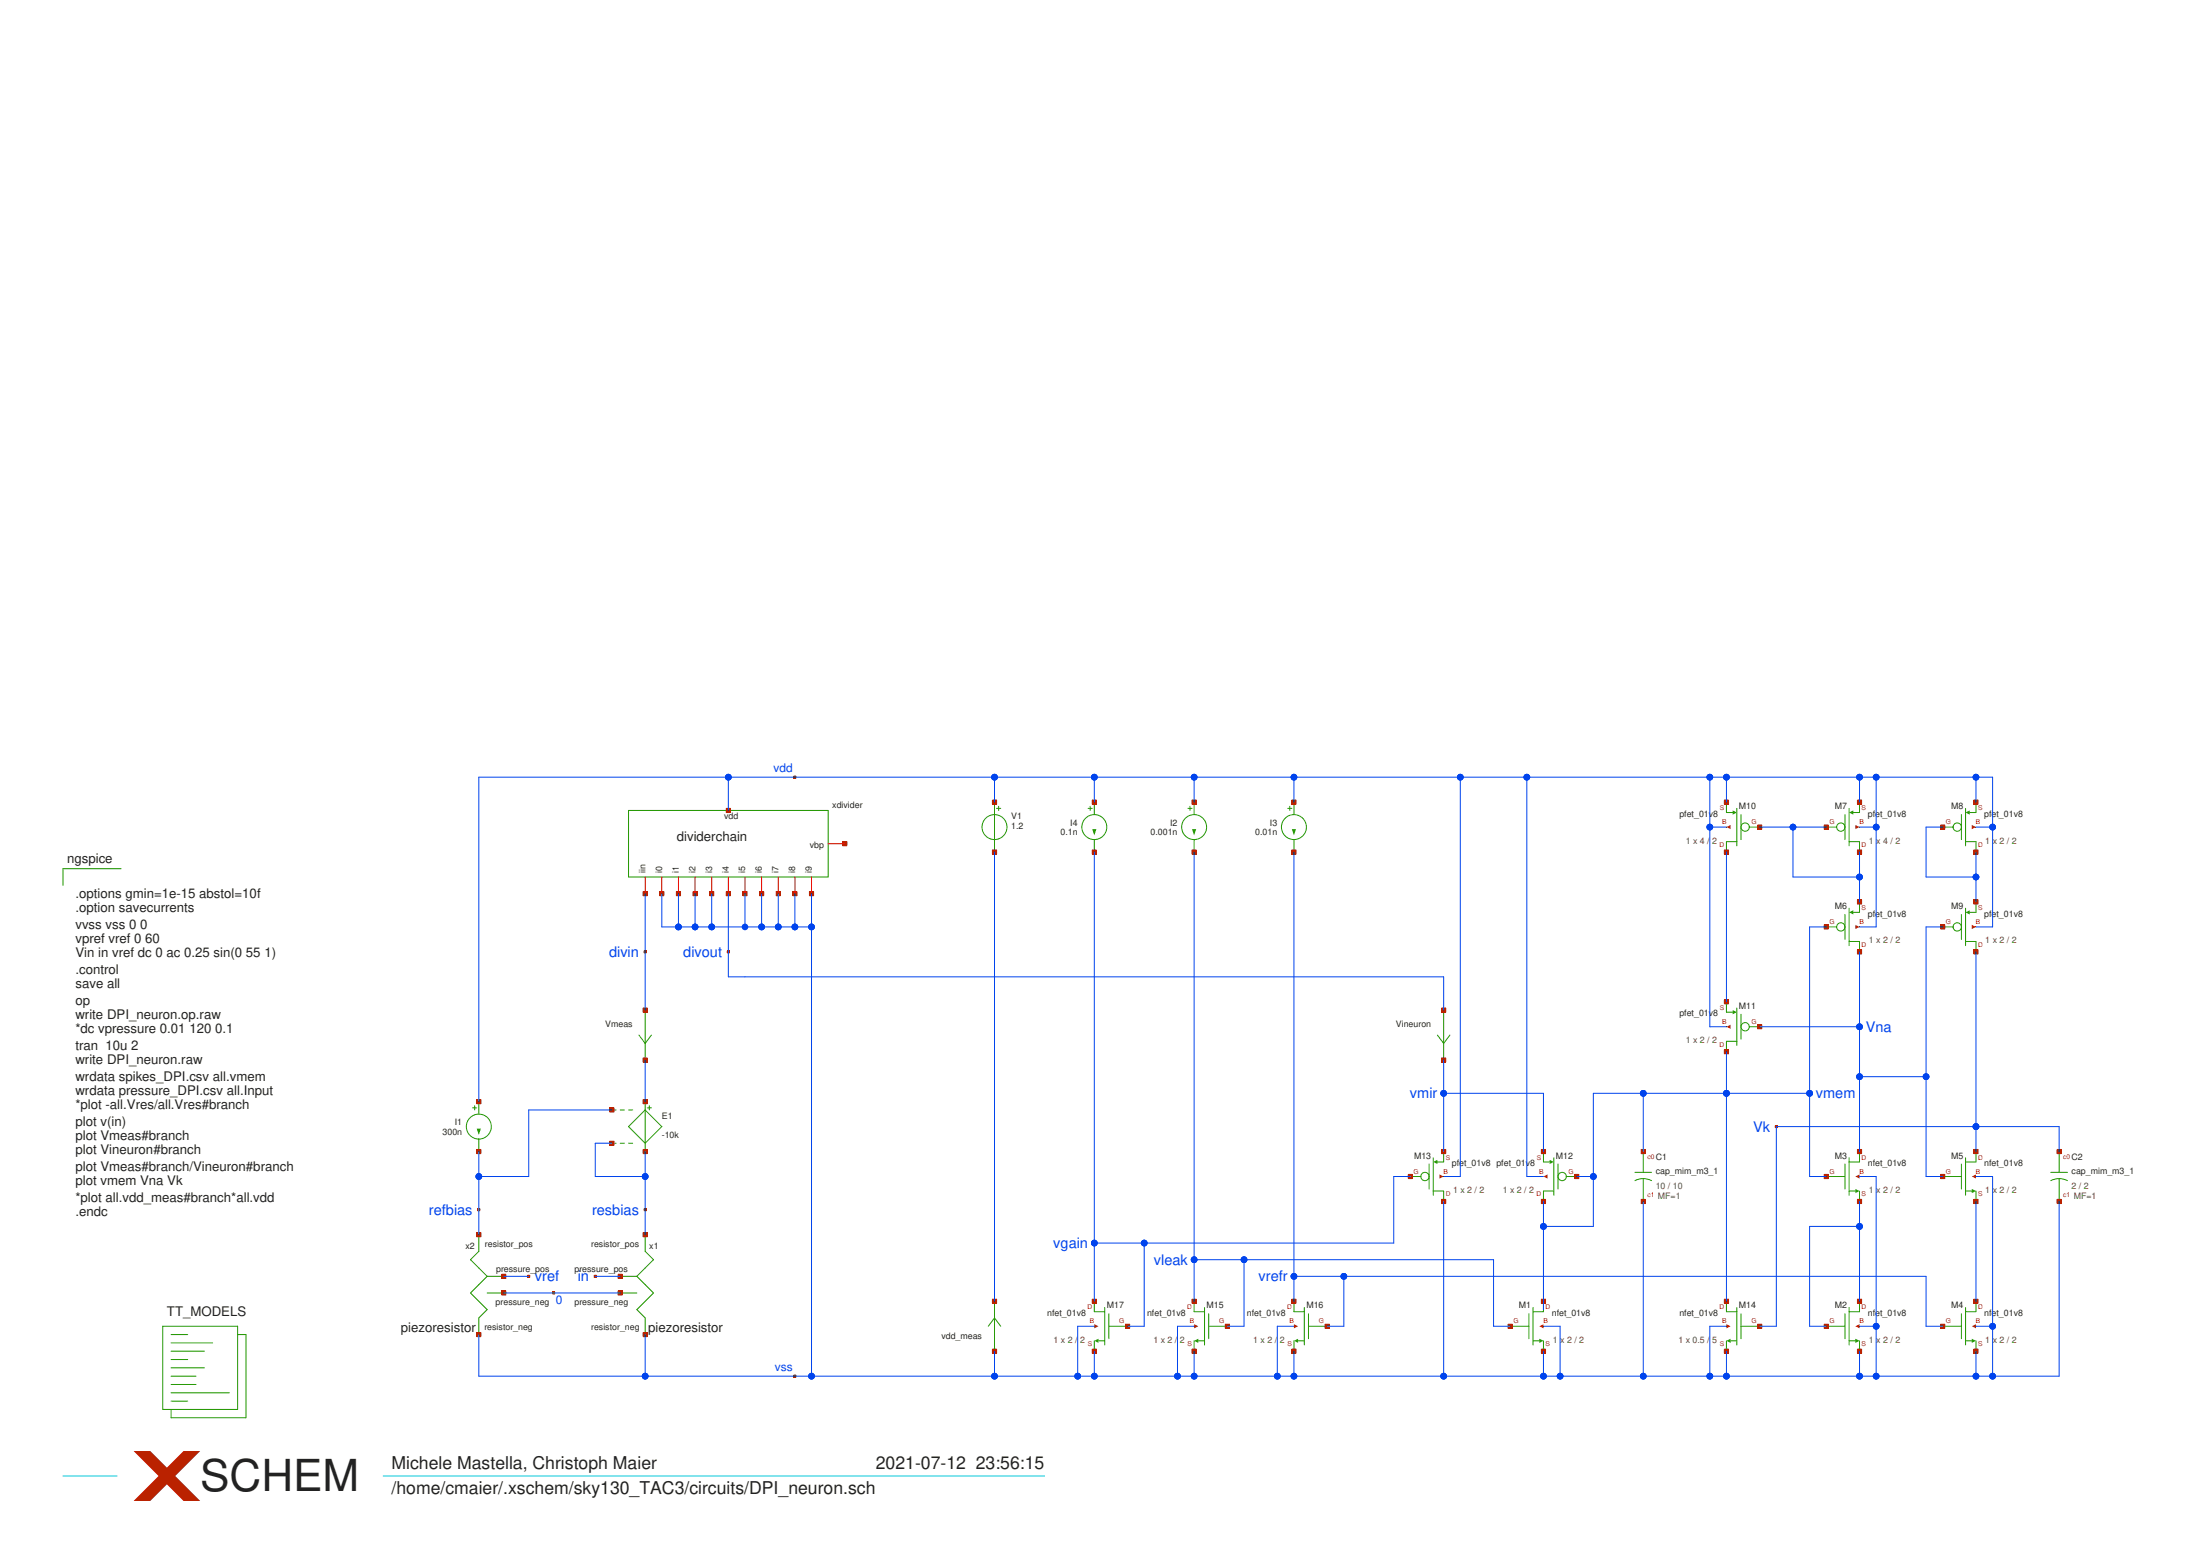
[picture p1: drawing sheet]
<svg xmlns="http://www.w3.org/2000/svg" width="297mm" height="210mm" viewBox="0 0 297 210" stroke-linecap="round" stroke-linejoin="round" font-family="sans-serif">
<g fill="none" stroke="#229800" stroke-width=".14">
<path d="M16.4 117.3h-7.9v2.2M134.3 108.3v6.7M134.6 109.1h.5M134.8 108.8v.6M86.3 139.7l.8 1.1 .9-1.1M87.1 136.4v6.7M22 179h10.1v11.3h-10.1zM133.4 179l.9-1.1 .8 1.1M134.3 175.7v6.7M203.9 179h2.5M206.4 177.3v3.4M207 176.5v5.1"/>
<path d="M208.4 175.7v1.4h-1.4M23.1 182.4h4.5M23.1 183.5h2.2M23.1 184.6h4.5M23.1 185.8h3.4M23.1 186.9h3.4M23.1 188h7.9M23.1 189.1h2.2M23.1 181.3h5.6M23.1 180.1h2.2M32.1 180.1h1.1v11.3h-10.1v-1.1M207 181h.8"/>
<path d="M208.4 181v1.4"/>
<circle cx="134.3" cy="111.6" r="1.68"/>
</g>
<path d="M207.8 180.7l.6 .3-.6 .3z" fill="#229800"/>
<path d="M246.6 179h2.5M249.1 177.3v3.4M249.7 176.5v5.1M251.1 175.7v1.4h-1.4M249.7 181h.8M251.1 181v1.4" fill="none" stroke="#229800" stroke-width=".14"/>
<path d="M250.5 180.7l.6 .3-.6 .3z" fill="#229800"/>
<path d="M246.6 158.8h2.5M249.1 157.1v3.4M249.7 156.3v5M251.1 155.4v1.4h-1.4M249.7 160.8h.8M251.1 160.8v1.4" fill="none" stroke="#229800" stroke-width=".14"/>
<path d="M250.5 160.5l.6 .3-.6 .3z" fill="#229800"/>
<g fill="none" stroke="#229800" stroke-width=".14">
<path d="M220.7 159.4a2.39 2.39 0 0 1 2.3 0M220.7 158.3h2.3M221.9 155.4v2.9M221.9 159.1v3.1M276.9 159.4a2.39 2.39 0 0 1 2.2 0M276.9 158.3h2.2M278 155.4v2.9M278 159.1v3.1M233.1 175.7v1.4h1.4M234.5 176.5v5.1M235.1 179h2.5M235.1 177.3v3.4"/>
<path d="M233.1 181v1.4M233.7 181h.8"/>
</g>
<path d="M233.1 181l.6-.3v.6z" fill="#229800"/>
<path d="M262.3 179h2.5M264.8 177.3v3.4M265.4 176.5v5.1M266.8 175.7v1.4h-1.4M265.4 181h.8M266.8 181v1.4" fill="none" stroke="#229800" stroke-width=".14"/>
<path d="M266.2 180.7l.6 .3-.6 .3z" fill="#229800"/>
<path d="M262.3 158.8h2.5M264.8 157.1v3.4M265.4 156.3v5M266.8 155.4v1.4h-1.4M265.4 160.8h.8M266.8 160.8v1.4" fill="none" stroke="#229800" stroke-width=".14"/>
<path d="M266.2 160.5l.6 .3-.6 .3z" fill="#229800"/>
<path d="M160.4 109.1h.5M160.7 108.8v.6M161.2 108.3v1.7M161.2 113.3v1.7" fill="none" stroke="#229800" stroke-width=".14"/>
<path d="M161.2 110.8v1.1h.3l-.3 .9-.3-.9h.3z" fill="#229800"/>
<g fill="none" stroke="#229800" stroke-width=".14">
<path d="M161.2 175.7v1.4h1.4M162.6 176.5v5.1M163.2 179h2.5M163.2 177.3v3.4M161.2 181v1.4M161.8 181h.8"/>
<circle cx="161.2" cy="111.6" r="1.68"/>
</g>
<path d="M161.2 181l.6-.3v.6z" fill="#229800"/>
<path d="M173.9 109.1h.5M174.1 108.8v.6M174.7 108.3v1.7M174.7 113.3v1.7" fill="none" stroke="#229800" stroke-width=".14"/>
<path d="M174.7 110.8v1.1h.3l-.3 .9-.3-.9h.3z" fill="#229800"/>
<g fill="none" stroke="#229800" stroke-width=".14">
<path d="M174.7 175.7v1.4h1.4M176.1 176.5v5.1M176.7 179h2.5M176.7 177.3v3.4M174.7 181v1.4M175.3 181h.8"/>
<circle cx="174.7" cy="111.6" r="1.68"/>
</g>
<path d="M174.7 181l.6-.3v.6z" fill="#229800"/>
<path d="M146.9 109.1h.6M147.2 108.8v.6M147.8 108.3v1.7M147.8 113.3v1.7" fill="none" stroke="#229800" stroke-width=".14"/>
<path d="M147.8 110.8v1.1h.2l-.2 .9-.3-.9h.3z" fill="#229800"/>
<g fill="none" stroke="#229800" stroke-width=".14">
<path d="M147.8 175.7v1.4h1.4M149.2 176.5v5.1M149.7 179h2.5M149.7 177.3v3.4M147.8 181v1.4M148.3 181h.9"/>
<circle cx="147.8" cy="111.6" r="1.68"/>
</g>
<path d="M147.8 181l.5-.3v.6z" fill="#229800"/>
<path d="M246.6 125.1h1.4M249.1 123.4v3.4M249.7 122.6v5M249.7 127.1h1.4v1.4M251.1 121.8v1.4h-.9" fill="none" stroke="#229800" stroke-width=".14"/>
<path d="M249.7 123.2l.5-.3v.5z" fill="#229800"/>
<g fill="none" stroke="#229800" stroke-width=".14">
<path d="M246.6 111.6h1.4M249.1 110v3.3M249.7 109.1v5.1M249.7 113.6h1.4v1.4M251.1 108.3v1.4h-.9"/>
<circle cx="248.5" cy="125.1" r=".56"/>
</g>
<path d="M249.7 109.7l.5-.3v.6z" fill="#229800"/>
<g fill="none" stroke="#229800" stroke-width=".14">
<path d="M262.3 111.6h1.4M264.8 110v3.3M265.4 109.1v5.1M265.4 113.6h1.4v1.4M266.8 108.3v1.4h-.9"/>
<circle cx="248.5" cy="111.6" r=".56"/>
</g>
<path d="M265.4 109.7l.5-.3v.6z" fill="#229800"/>
<g fill="none" stroke="#229800" stroke-width=".14">
<path d="M262.3 125.1h1.4M264.8 123.4v3.4M265.4 122.6v5M265.4 127.1h1.4v1.4M266.8 121.8v1.4h-.9"/>
<circle cx="264.3" cy="111.6" r=".56"/>
</g>
<path d="M265.4 123.2l.5-.3v.5z" fill="#229800"/>
<g fill="none" stroke="#229800" stroke-width=".14">
<path d="M233.1 108.3v1.4h.8M234.5 109.1v5.1M234.5 113.6h-1.4v1.4M235.1 110v3.3M236.2 111.6h1.4"/>
<circle cx="264.3" cy="125.1" r=".56"/>
</g>
<path d="M233.9 109.4l.6 .3-.6 .3z" fill="#229800"/>
<g fill="none" stroke="#229800" stroke-width=".14">
<path d="M233.1 135.2v1.4h.8M234.5 136.1v5M235.1 136.9v3.4M236.2 138.6h1.4M234.5 140.6h-1.4v1.4"/>
<circle cx="235.6" cy="111.6" r=".56"/>
</g>
<path d="M233.9 136.4l.6 .2-.6 .3z" fill="#229800"/>
<g fill="none" stroke="#229800" stroke-width=".14">
<path d="M208.4 155.4v1.4h.8M209.8 156.3v5M210.4 157.1v3.4M211.5 158.8h1.4M209.8 160.8h-1.4v1.4"/>
<circle cx="235.6" cy="138.6" r=".56"/>
</g>
<path d="M209.2 156.6l.6 .2-.6 .3z" fill="#229800"/>
<g fill="none" stroke="#229800" stroke-width=".14">
<path d="M190.4 158.8h1.4M193 157.1v3.4M193.5 156.3v5M194.9 155.4v1.4h-.8M193.5 160.8h1.4v1.4"/>
<circle cx="210.9" cy="158.8" r=".56"/>
</g>
<path d="M193.5 156.8l.6-.2v.5z" fill="#229800"/>
<g fill="none" stroke="#229800" stroke-width=".14">
<path d="M84.9 109.4h26.9v9h-26.9zM194.1 139.7l.8 1.1 .9-1.1M194.9 136.4v6.7M63.8 149.5h.6M64.1 149.3v.5M64.6 148.7v1.7M64.6 153.8v1.6M64.6 166.7v2.2l-1.1 1.1 2.3 2.3M65.8 172.3h2.2M65.8 174.5h2.2M65.8 172.3l-2.3 2.2 2.3 2.3-1.2 1.1v2.2M83.7 172.3h2.3"/>
<path d="M83.7 174.5h2.3M86 172.3l2.2 2.2-2.2 2.3 1.1 1.1v2.2M87.1 166.7v2.2l1.1 1.1-2.2 2.3"/>
<circle cx="192.4" cy="158.8" r=".56"/>
</g>
<path d="M64.6 151.2v1.2h.3l-.3 .8-.2-.8h.2z" fill="#229800"/>
<g fill="none" stroke="#229800" stroke-width=".14">
<path d="M82.6 149.8h.6M82.6 154.3h.6M83.7 149.8h.6M83.7 154.3h.6M84.9 152.1l2.2-2.3 2.3 2.3-2.3 2.2zM84.9 149.8h.5M84.9 154.3h.5M87.1 148.7v6.7M87.4 149.5h.6M87.7 149.3v.5"/>
<circle cx="64.6" cy="152.1" r="1.68"/>
</g>
<path d="M86.8 136.1h.6v.5h-.6z" fill="none" stroke="#ba2200" stroke-width=".14"/>
<path d="M86.8 136.1h.6v.5h-.6z" fill="#ba2200"/>
<path d="M86.8 142.8h.6v.6h-.6z" fill="none" stroke="#ba2200" stroke-width=".14"/>
<path d="M86.8 142.8h.6v.6h-.6z" fill="#ba2200"/>
<path d="M134 182.1h.6v.6h-.6z" fill="none" stroke="#ba2200" stroke-width=".14"/>
<path d="M134 182.1h.6v.6h-.6z" fill="#ba2200"/>
<path d="M134 175.4h.6v.5h-.6z" fill="none" stroke="#ba2200" stroke-width=".14"/>
<path d="M134 175.4h.6v.5h-.6z" fill="#ba2200"/>
<path d="M134 108h.6v.6h-.6z" fill="none" stroke="#ba2200" stroke-width=".14"/>
<path d="M134 108h.6v.6h-.6z" fill="#ba2200"/>
<path d="M134 114.7h.6v.6h-.6z" fill="none" stroke="#ba2200" stroke-width=".14"/>
<g fill="#ba2200">
<path d="M134 114.7h.6v.6h-.6z"/>
<path d="M207.8 179l.6-.3v.6z"/>
</g>
<path d="M208.1 175.4h.6v.5h-.6z" fill="none" stroke="#ba2200" stroke-width=".14"/>
<path d="M208.1 175.4h.6v.5h-.6z" fill="#ba2200"/>
<path d="M203.6 178.7h.6v.6h-.6z" fill="none" stroke="#ba2200" stroke-width=".14"/>
<path d="M203.6 178.7h.6v.6h-.6z" fill="#ba2200"/>
<path d="M208.1 182.1h.6v.6h-.6z" fill="none" stroke="#ba2200" stroke-width=".14"/>
<path d="M208.1 182.1h.6v.6h-.6z" fill="#ba2200"/>
<path d="M208.4 179h.1" fill="none" stroke="#ba2200" stroke-width=".14"/>
<path d="M250.5 179l.6-.3v.6z" fill="#ba2200"/>
<path d="M250.8 175.4h.5v.5h-.5z" fill="none" stroke="#ba2200" stroke-width=".14"/>
<path d="M250.8 175.4h.5v.5h-.5z" fill="#ba2200"/>
<path d="M246.3 178.7h.6v.6h-.6z" fill="none" stroke="#ba2200" stroke-width=".14"/>
<path d="M246.3 178.7h.6v.6h-.6z" fill="#ba2200"/>
<path d="M250.8 182.1h.5v.6h-.5z" fill="none" stroke="#ba2200" stroke-width=".14"/>
<path d="M250.8 182.1h.5v.6h-.5z" fill="#ba2200"/>
<path d="M251.1 179h.1" fill="none" stroke="#ba2200" stroke-width=".14"/>
<path d="M250.5 158.8l.6-.3v.6z" fill="#ba2200"/>
<path d="M250.8 155.2h.5v.5h-.5z" fill="none" stroke="#ba2200" stroke-width=".14"/>
<path d="M250.8 155.2h.5v.5h-.5z" fill="#ba2200"/>
<path d="M246.3 158.5h.6v.6h-.6z" fill="none" stroke="#ba2200" stroke-width=".14"/>
<path d="M246.3 158.5h.6v.6h-.6z" fill="#ba2200"/>
<path d="M250.8 161.9h.5v.6h-.5z" fill="none" stroke="#ba2200" stroke-width=".14"/>
<path d="M250.8 161.9h.5v.6h-.5z" fill="#ba2200"/>
<path d="M251.1 158.8h.1" fill="none" stroke="#ba2200" stroke-width=".14"/>
<path d="M221.6 155.2h.6v.5h-.6z" fill="none" stroke="#ba2200" stroke-width=".14"/>
<path d="M221.6 155.2h.6v.5h-.6z" fill="#ba2200"/>
<path d="M221.6 161.9h.6v.6h-.6z" fill="none" stroke="#ba2200" stroke-width=".14"/>
<path d="M221.6 161.9h.6v.6h-.6z" fill="#ba2200"/>
<path d="M277.7 155.2h.6v.5h-.6z" fill="none" stroke="#ba2200" stroke-width=".14"/>
<path d="M277.7 155.2h.6v.5h-.6z" fill="#ba2200"/>
<path d="M277.7 161.9h.6v.6h-.6z" fill="none" stroke="#ba2200" stroke-width=".14"/>
<g fill="#ba2200">
<path d="M277.7 161.9h.6v.6h-.6z"/>
<path d="M233.1 178.7l.6 .3-.6 .3z"/>
</g>
<path d="M232.8 175.4h.6v.5h-.6z" fill="none" stroke="#ba2200" stroke-width=".14"/>
<path d="M232.8 175.4h.6v.5h-.6z" fill="#ba2200"/>
<path d="M237.3 178.7h.6v.6h-.6z" fill="none" stroke="#ba2200" stroke-width=".14"/>
<path d="M237.3 178.7h.6v.6h-.6z" fill="#ba2200"/>
<path d="M232.8 182.1h.6v.6h-.6z" fill="none" stroke="#ba2200" stroke-width=".14"/>
<path d="M232.8 182.1h.6v.6h-.6z" fill="#ba2200"/>
<path d="M233.1 179h.1" fill="none" stroke="#ba2200" stroke-width=".14"/>
<path d="M250.9 138.5h.3v.2h-.3z" fill="none" stroke="#ba2200" stroke-width=".14"/>
<path d="M250.9 138.5h.3v.2h-.3z" fill="#ba2200"/>
<path d="M239.7 151.9h.3v.3h-.3z" fill="none" stroke="#ba2200" stroke-width=".14"/>
<path d="M239.7 151.9h.3v.3h-.3z" fill="#ba2200"/>
<path d="M194.8 147.4h.3v.3h-.3z" fill="none" stroke="#ba2200" stroke-width=".14"/>
<g fill="#ba2200">
<path d="M194.8 147.4h.3v.3h-.3z"/>
<path d="M266.2 179l.6-.3v.6z"/>
</g>
<path d="M266.5 175.4h.6v.5h-.6z" fill="none" stroke="#ba2200" stroke-width=".14"/>
<path d="M266.5 175.4h.6v.5h-.6z" fill="#ba2200"/>
<path d="M262 178.7h.6v.6h-.6z" fill="none" stroke="#ba2200" stroke-width=".14"/>
<path d="M262 178.7h.6v.6h-.6z" fill="#ba2200"/>
<path d="M266.5 182.1h.6v.6h-.6z" fill="none" stroke="#ba2200" stroke-width=".14"/>
<path d="M266.5 182.1h.6v.6h-.6z" fill="#ba2200"/>
<path d="M266.8 179h.1" fill="none" stroke="#ba2200" stroke-width=".14"/>
<path d="M266.2 158.8l.6-.3v.6z" fill="#ba2200"/>
<path d="M266.5 155.2h.6v.5h-.6z" fill="none" stroke="#ba2200" stroke-width=".14"/>
<path d="M266.5 155.2h.6v.5h-.6z" fill="#ba2200"/>
<path d="M262 158.5h.6v.6h-.6z" fill="none" stroke="#ba2200" stroke-width=".14"/>
<path d="M262 158.5h.6v.6h-.6z" fill="#ba2200"/>
<path d="M266.5 161.9h.6v.6h-.6z" fill="none" stroke="#ba2200" stroke-width=".14"/>
<path d="M266.5 161.9h.6v.6h-.6z" fill="#ba2200"/>
<path d="M266.8 158.8h.1" fill="none" stroke="#ba2200" stroke-width=".14"/>
<path d="M160.9 108h.6v.6h-.6z" fill="none" stroke="#ba2200" stroke-width=".14"/>
<path d="M160.9 108h.6v.6h-.6z" fill="#ba2200"/>
<path d="M160.9 114.7h.6v.6h-.6z" fill="none" stroke="#ba2200" stroke-width=".14"/>
<g fill="#ba2200">
<path d="M160.9 114.7h.6v.6h-.6z"/>
<path d="M161.2 178.7l.6 .3-.6 .3z"/>
</g>
<path d="M160.9 175.4h.6v.5h-.6z" fill="none" stroke="#ba2200" stroke-width=".14"/>
<path d="M160.9 175.4h.6v.5h-.6z" fill="#ba2200"/>
<path d="M165.4 178.7h.6v.6h-.6z" fill="none" stroke="#ba2200" stroke-width=".14"/>
<path d="M165.4 178.7h.6v.6h-.6z" fill="#ba2200"/>
<path d="M160.9 182.1h.6v.6h-.6z" fill="none" stroke="#ba2200" stroke-width=".14"/>
<path d="M160.9 182.1h.6v.6h-.6z" fill="#ba2200"/>
<path d="M161.2 179h.1" fill="none" stroke="#ba2200" stroke-width=".14"/>
<path d="M174.4 108h.6v.6h-.6z" fill="none" stroke="#ba2200" stroke-width=".14"/>
<path d="M174.4 108h.6v.6h-.6z" fill="#ba2200"/>
<path d="M174.4 114.7h.6v.6h-.6z" fill="none" stroke="#ba2200" stroke-width=".14"/>
<g fill="#ba2200">
<path d="M174.4 114.7h.6v.6h-.6z"/>
<path d="M174.7 178.7l.6 .3-.6 .3z"/>
</g>
<path d="M174.4 175.4h.6v.5h-.6z" fill="none" stroke="#ba2200" stroke-width=".14"/>
<path d="M174.4 175.4h.6v.5h-.6z" fill="#ba2200"/>
<path d="M178.9 178.7h.6v.6h-.6z" fill="none" stroke="#ba2200" stroke-width=".14"/>
<path d="M178.9 178.7h.6v.6h-.6z" fill="#ba2200"/>
<path d="M174.4 182.1h.6v.6h-.6z" fill="none" stroke="#ba2200" stroke-width=".14"/>
<path d="M174.4 182.1h.6v.6h-.6z" fill="#ba2200"/>
<path d="M174.7 179h.1" fill="none" stroke="#ba2200" stroke-width=".14"/>
<path d="M147.5 108h.5v.6h-.5z" fill="none" stroke="#ba2200" stroke-width=".14"/>
<path d="M147.5 108h.5v.6h-.5z" fill="#ba2200"/>
<path d="M147.5 114.7h.5v.6h-.5z" fill="none" stroke="#ba2200" stroke-width=".14"/>
<g fill="#ba2200">
<path d="M147.5 114.7h.5v.6h-.5z"/>
<path d="M147.8 178.7l.5 .3-.5 .3z"/>
</g>
<path d="M147.5 175.4h.5v.5h-.5z" fill="none" stroke="#ba2200" stroke-width=".14"/>
<path d="M147.5 175.4h.5v.5h-.5z" fill="#ba2200"/>
<path d="M152 178.7h.5v.6h-.5z" fill="none" stroke="#ba2200" stroke-width=".14"/>
<path d="M152 178.7h.5v.6h-.5z" fill="#ba2200"/>
<path d="M147.5 182.1h.5v.6h-.5z" fill="none" stroke="#ba2200" stroke-width=".14"/>
<path d="M147.5 182.1h.5v.6h-.5z" fill="#ba2200"/>
<path d="M147.7 179h.1" fill="none" stroke="#ba2200" stroke-width=".14"/>
<path d="M147.6 167.7h.3v.2h-.3z" fill="none" stroke="#ba2200" stroke-width=".14"/>
<path d="M147.6 167.7h.3v.2h-.3z" fill="#ba2200"/>
<path d="M161.1 169.9h.3v.3h-.3z" fill="none" stroke="#ba2200" stroke-width=".14"/>
<path d="M161.1 169.9h.3v.3h-.3z" fill="#ba2200"/>
<path d="M174.6 172.1h.2v.3h-.2z" fill="none" stroke="#ba2200" stroke-width=".14"/>
<g fill="#ba2200">
<path d="M174.6 172.1h.2v.3h-.2z"/>
<path d="M250.5 124.8l.6 .3-.6 .3z"/>
</g>
<path d="M250.8 128.2h.5v.6h-.5z" fill="none" stroke="#ba2200" stroke-width=".14"/>
<path d="M250.8 128.2h.5v.6h-.5z" fill="#ba2200"/>
<path d="M246.3 124.8h.6v.6h-.6z" fill="none" stroke="#ba2200" stroke-width=".14"/>
<path d="M246.3 124.8h.6v.6h-.6z" fill="#ba2200"/>
<path d="M250.8 121.5h.5v.5h-.5z" fill="none" stroke="#ba2200" stroke-width=".14"/>
<path d="M250.8 121.5h.5v.5h-.5z" fill="#ba2200"/>
<path d="M251.1 125.1h.1" fill="none" stroke="#ba2200" stroke-width=".14"/>
<path d="M250.5 111.4l.6 .2-.6 .3z" fill="#ba2200"/>
<path d="M250.8 114.7h.5v.6h-.5z" fill="none" stroke="#ba2200" stroke-width=".14"/>
<path d="M250.8 114.7h.5v.6h-.5z" fill="#ba2200"/>
<path d="M246.3 111.4h.6v.5h-.6z" fill="none" stroke="#ba2200" stroke-width=".14"/>
<path d="M246.3 111.4h.6v.5h-.6z" fill="#ba2200"/>
<path d="M250.8 108h.5v.6h-.5z" fill="none" stroke="#ba2200" stroke-width=".14"/>
<path d="M250.8 108h.5v.6h-.5z" fill="#ba2200"/>
<path d="M251.1 111.7h.1" fill="none" stroke="#ba2200" stroke-width=".14"/>
<path d="M266.2 111.4l.6 .2-.6 .3z" fill="#ba2200"/>
<path d="M266.5 114.7h.6v.6h-.6z" fill="none" stroke="#ba2200" stroke-width=".14"/>
<path d="M266.5 114.7h.6v.6h-.6z" fill="#ba2200"/>
<path d="M262 111.4h.6v.5h-.6z" fill="none" stroke="#ba2200" stroke-width=".14"/>
<path d="M262 111.4h.6v.5h-.6z" fill="#ba2200"/>
<path d="M266.5 108h.6v.6h-.6z" fill="none" stroke="#ba2200" stroke-width=".14"/>
<path d="M266.5 108h.6v.6h-.6z" fill="#ba2200"/>
<path d="M266.8 111.7h.1" fill="none" stroke="#ba2200" stroke-width=".14"/>
<path d="M266.2 124.8l.6 .3-.6 .3z" fill="#ba2200"/>
<path d="M266.5 128.2h.6v.6h-.6z" fill="none" stroke="#ba2200" stroke-width=".14"/>
<path d="M266.5 128.2h.6v.6h-.6z" fill="#ba2200"/>
<path d="M262 124.8h.6v.6h-.6z" fill="none" stroke="#ba2200" stroke-width=".14"/>
<path d="M262 124.8h.6v.6h-.6z" fill="#ba2200"/>
<path d="M266.5 121.5h.6v.5h-.6z" fill="none" stroke="#ba2200" stroke-width=".14"/>
<path d="M266.5 121.5h.6v.5h-.6z" fill="#ba2200"/>
<path d="M266.8 125.1h.1" fill="none" stroke="#ba2200" stroke-width=".14"/>
<path d="M233.1 111.6l.6-.2v.5z" fill="#ba2200"/>
<path d="M232.8 114.7h.6v.6h-.6z" fill="none" stroke="#ba2200" stroke-width=".14"/>
<path d="M232.8 114.7h.6v.6h-.6z" fill="#ba2200"/>
<path d="M237.3 111.4h.6v.5h-.6z" fill="none" stroke="#ba2200" stroke-width=".14"/>
<path d="M237.3 111.4h.6v.5h-.6z" fill="#ba2200"/>
<path d="M232.8 108h.6v.6h-.6z" fill="none" stroke="#ba2200" stroke-width=".14"/>
<path d="M232.8 108h.6v.6h-.6z" fill="#ba2200"/>
<path d="M233.1 111.7h.1" fill="none" stroke="#ba2200" stroke-width=".14"/>
<path d="M233.1 138.6l.6-.3v.6z" fill="#ba2200"/>
<path d="M232.8 141.7h.6v.5h-.6z" fill="none" stroke="#ba2200" stroke-width=".14"/>
<path d="M232.8 141.7h.6v.5h-.6z" fill="#ba2200"/>
<path d="M237.3 138.3h.6v.6h-.6z" fill="none" stroke="#ba2200" stroke-width=".14"/>
<path d="M237.3 138.3h.6v.6h-.6z" fill="#ba2200"/>
<path d="M232.8 134.9h.6v.6h-.6z" fill="none" stroke="#ba2200" stroke-width=".14"/>
<path d="M232.8 134.9h.6v.6h-.6z" fill="#ba2200"/>
<path d="M233.1 138.6h.1" fill="none" stroke="#ba2200" stroke-width=".14"/>
<path d="M208.4 158.8l.6-.3v.6z" fill="#ba2200"/>
<path d="M208.1 161.9h.6v.6h-.6z" fill="none" stroke="#ba2200" stroke-width=".14"/>
<path d="M208.1 161.9h.6v.6h-.6z" fill="#ba2200"/>
<path d="M212.6 158.5h.6v.6h-.6z" fill="none" stroke="#ba2200" stroke-width=".14"/>
<path d="M212.6 158.5h.6v.6h-.6z" fill="#ba2200"/>
<path d="M208.1 155.2h.6v.5h-.6z" fill="none" stroke="#ba2200" stroke-width=".14"/>
<path d="M208.1 155.2h.6v.5h-.6z" fill="#ba2200"/>
<path d="M208.4 158.8h.1" fill="none" stroke="#ba2200" stroke-width=".14"/>
<path d="M194.4 158.5l.5 .3-.5 .3z" fill="#ba2200"/>
<path d="M194.6 161.9h.6v.6h-.6z" fill="none" stroke="#ba2200" stroke-width=".14"/>
<path d="M194.6 161.9h.6v.6h-.6z" fill="#ba2200"/>
<path d="M190.1 158.5h.6v.6h-.6z" fill="none" stroke="#ba2200" stroke-width=".14"/>
<path d="M190.1 158.5h.6v.6h-.6z" fill="#ba2200"/>
<path d="M194.6 155.2h.6v.5h-.6z" fill="none" stroke="#ba2200" stroke-width=".14"/>
<path d="M194.6 155.2h.6v.5h-.6z" fill="#ba2200"/>
<path d="M194.9 158.8h.1" fill="none" stroke="#ba2200" stroke-width=".14"/>
<path d="M83.5 172h.5v.6h-.5z" fill="none" stroke="#ba2200" stroke-width=".14"/>
<path d="M83.5 172h.5v.6h-.5z" fill="#ba2200"/>
<path d="M83.5 174.3h.5v.5h-.5z" fill="none" stroke="#ba2200" stroke-width=".14"/>
<path d="M83.5 174.3h.5v.5h-.5z" fill="#ba2200"/>
<path d="M86.8 166.4h.6v.6h-.6z" fill="none" stroke="#ba2200" stroke-width=".14"/>
<path d="M86.8 166.4h.6v.6h-.6z" fill="#ba2200"/>
<path d="M86.8 179.9h.6v.5h-.6z" fill="none" stroke="#ba2200" stroke-width=".14"/>
<path d="M86.8 179.9h.6v.5h-.6z" fill="#ba2200"/>
<path d="M67.7 172h.6v.6h-.6z" fill="none" stroke="#ba2200" stroke-width=".14"/>
<path d="M67.7 172h.6v.6h-.6z" fill="#ba2200"/>
<path d="M67.7 174.3h.6v.5h-.6z" fill="none" stroke="#ba2200" stroke-width=".14"/>
<path d="M67.7 174.3h.6v.5h-.6z" fill="#ba2200"/>
<path d="M64.4 166.4h.5v.6h-.5z" fill="none" stroke="#ba2200" stroke-width=".14"/>
<path d="M64.4 166.4h.5v.6h-.5z" fill="#ba2200"/>
<path d="M64.4 179.9h.5v.5h-.5z" fill="none" stroke="#ba2200" stroke-width=".14"/>
<path d="M64.4 179.9h.5v.5h-.5z" fill="#ba2200"/>
<path d="M74.6 174.4h.3v.3h-.3z" fill="none" stroke="#ba2200" stroke-width=".14"/>
<path d="M74.6 174.4h.3v.3h-.3z" fill="#ba2200"/>
<path d="M80.2 172.1h.3v.3h-.3z" fill="none" stroke="#ba2200" stroke-width=".14"/>
<path d="M80.2 172.1h.3v.3h-.3z" fill="#ba2200"/>
<path d="M71.2 172.1h.3v.3h-.3z" fill="none" stroke="#ba2200" stroke-width=".14"/>
<path d="M71.2 172.1h.3v.3h-.3z" fill="#ba2200"/>
<path d="M64.5 163.2h.3v.2h-.3z" fill="none" stroke="#ba2200" stroke-width=".14"/>
<path d="M64.5 163.2h.3v.2h-.3z" fill="#ba2200"/>
<path d="M87 163.2h.3v.2h-.3z" fill="none" stroke="#ba2200" stroke-width=".14"/>
<g fill="#ba2200">
<path d="M87 163.2h.2v.2h-.2z"/>
<path d="M18 195.9h2.3l2.2 2.2 2.3-2.2h2.2l-3.3 3.3 3.3 3.4h-2.2l-2.3-2.2-2.2 2.2h-2.3l3.4-3.4z"/>
</g>
<path d="M107.2 104.8h.3v.2h-.3z" fill="none" stroke="#ba2200" stroke-width=".14"/>
<path d="M107.2 104.8h.3v.2h-.3z" fill="#ba2200"/>
<path d="M107.2 185.6h.3v.3h-.3z" fill="none" stroke="#ba2200" stroke-width=".14"/>
<path d="M107.2 185.6h.3v.3h-.3z" fill="#ba2200"/>
<path d="M98.1 109.1h.5v.6h-.5z" fill="none" stroke="#ba2200" stroke-width=".14"/>
<path d="M98.1 109.1h.5v.6h-.5z" fill="#ba2200"/>
<path d="M113.8 113.6h.5v.6h-.5z" fill="none" stroke="#ba2200" stroke-width=".14"/>
<path d="M113.8 113.6h.5v.6h-.5z" fill="#ba2200"/>
<path d="M86.8 120.3h.6v.6h-.6z" fill="none" stroke="#ba2200" stroke-width=".14"/>
<path d="M86.8 120.3h.6v.6h-.6z" fill="#ba2200"/>
<path d="M89.1 120.3h.5v.6h-.5z" fill="none" stroke="#ba2200" stroke-width=".14"/>
<path d="M89.1 120.3h.5v.6h-.5z" fill="#ba2200"/>
<path d="M91.3 120.3h.6v.6h-.6z" fill="none" stroke="#ba2200" stroke-width=".14"/>
<path d="M91.3 120.3h.6v.6h-.6z" fill="#ba2200"/>
<path d="M93.6 120.3h.5v.6h-.5z" fill="none" stroke="#ba2200" stroke-width=".14"/>
<path d="M93.6 120.3h.5v.6h-.5z" fill="#ba2200"/>
<path d="M95.8 120.3h.6v.6h-.6z" fill="none" stroke="#ba2200" stroke-width=".14"/>
<path d="M95.8 120.3h.6v.6h-.6z" fill="#ba2200"/>
<path d="M98.1 120.3h.5v.6h-.5z" fill="none" stroke="#ba2200" stroke-width=".14"/>
<path d="M98.1 120.3h.5v.6h-.5z" fill="#ba2200"/>
<path d="M100.3 120.3h.6v.6h-.6z" fill="none" stroke="#ba2200" stroke-width=".14"/>
<path d="M100.3 120.3h.6v.6h-.6z" fill="#ba2200"/>
<path d="M102.6 120.3h.5v.6h-.5z" fill="none" stroke="#ba2200" stroke-width=".14"/>
<path d="M102.6 120.3h.5v.6h-.5z" fill="#ba2200"/>
<path d="M104.8 120.3h.6v.6h-.6z" fill="none" stroke="#ba2200" stroke-width=".14"/>
<path d="M104.8 120.3h.6v.6h-.6z" fill="#ba2200"/>
<path d="M107 120.3h.6v.6h-.6z" fill="none" stroke="#ba2200" stroke-width=".14"/>
<path d="M107 120.3h.6v.6h-.6z" fill="#ba2200"/>
<path d="M109.3 120.3h.6v.6h-.6z" fill="none" stroke="#ba2200" stroke-width=".14"/>
<path d="M109.3 120.3h.6v.6h-.6z" fill="#ba2200"/>
<path d="M194.6 136.1h.6v.5h-.6z" fill="none" stroke="#ba2200" stroke-width=".14"/>
<path d="M194.6 136.1h.6v.5h-.6z" fill="#ba2200"/>
<path d="M194.6 142.8h.6v.6h-.6z" fill="none" stroke="#ba2200" stroke-width=".14"/>
<path d="M194.6 142.8h.6v.6h-.6z" fill="#ba2200"/>
<path d="M64.4 148.4h.5v.6h-.5z" fill="none" stroke="#ba2200" stroke-width=".14"/>
<path d="M64.4 148.4h.5v.6h-.5z" fill="#ba2200"/>
<path d="M64.4 155.2h.5v.5h-.5z" fill="none" stroke="#ba2200" stroke-width=".14"/>
<path d="M64.4 155.2h.5v.5h-.5z" fill="#ba2200"/>
<path d="M86.8 148.4h.6v.6h-.6z" fill="none" stroke="#ba2200" stroke-width=".14"/>
<path d="M86.8 148.4h.6v.6h-.6z" fill="#ba2200"/>
<path d="M86.8 155.2h.6v.5h-.6z" fill="none" stroke="#ba2200" stroke-width=".14"/>
<path d="M86.8 155.2h.6v.5h-.6z" fill="#ba2200"/>
<path d="M82.3 149.5h.6v.6h-.6z" fill="none" stroke="#ba2200" stroke-width=".14"/>
<path d="M82.3 149.5h.6v.6h-.6z" fill="#ba2200"/>
<path d="M82.3 154h.6v.6h-.6z" fill="none" stroke="#ba2200" stroke-width=".14"/>
<path d="M82.3 154h.6v.6h-.6z" fill="#ba2200"/>
<path d="M87 128.4h.3v.2h-.3z" fill="none" stroke="#ba2200" stroke-width=".14"/>
<path d="M87 128.4h.2v.2h-.2z" fill="#ba2200"/>
<path d="M98.2 128.4h.3v.2h-.3z" fill="none" stroke="#ba2200" stroke-width=".14"/>
<path d="M98.2 128.4h.3v.2h-.3z" fill="#ba2200"/>
<path d="M244.2 147.4h.3v.3h-.3z" fill="none" stroke="#ba2200" stroke-width=".14"/>
<path d="M244.2 147.4h.3v.3h-.3z" fill="#ba2200"/>
<path d="M8.5 199.2h7.3M51.7 199.2h89.3" fill="none" stroke="#00cbed" stroke-width=".14"/>
<path d="M87.1 118.4v2.2M89.4 118.4v2.2M91.6 118.4v2.2M93.8 118.4v2.2M96.1 118.4v2.2M98.3 118.4v2.2M100.6 118.4v2.2M102.8 118.4v2.2M105.1 118.4v2.2M107.3 118.4v2.2M109.6 118.4v2.2M111.8 113.9h2.3" fill="none" stroke="#fe0000" stroke-width=".14"/>
<g fill="none" stroke="#0044ed" stroke-width=".14">
<path d="M98.3 104.9v4.5M134.3 104.9v3.4M134.3 115v60.7M147.8 104.9v3.4M147.8 115v60.7M161.2 104.9v3.4M161.2 115v60.7M174.7 104.9v3.4M174.7 115v60.7M197.2 104.9v53.9h-2.3M206.1 104.9v53.9h2.3M230.9 111.6h2.2"/>
<path d="M230.9 104.9v33.7h2.2M233.1 104.9v3.4M233.1 115v20.2M237.6 111.6h9M242.1 111.6v6.8h9M251.1 104.9v3.4M251.1 115v6.8M251.1 111.6h2.2M253.3 104.9v20.2h-2.2M262.3 111.6h-2.2v6.8h6.7M266.8 111.6h2.2M266.8 104.9v3.4"/>
<path d="M266.8 115v6.8M87.1 120.6v15.8M89.4 120.6v4.5h20.2M91.6 120.6v4.5M93.8 120.6v4.5M96.1 120.6v4.5M98.3 120.6v11.3h96.6v4.5M100.6 120.6v4.5M102.8 120.6v4.5M105.1 120.6v4.5M107.3 120.6v4.5M109.6 120.6v65.2"/>
<path d="M237.6 138.6h13.5M246.6 125.1h-2.3v33.7h2.3M251.1 128.5v26.9M262.3 125.1h-2.2v33.7h2.2M266.8 125.1h2.2v-20.2h-204.4v43.8M266.8 128.5v26.9M64.6 155.4v11.3M82.6 149.8h-11.2v9h-6.8M82.6 154.3h-2.2v4.5h6.7M87.1 143.1v5.6M87.1 155.4v11.3M190.4 158.8h-2.2v9h-40.4"/>
<path d="M194.9 147.6h13.5v7.8M194.9 143.1v12.3M212.9 158.8h2.2M221.9 147.6v7.8M233.1 142v33.7M244.3 147.6h-29.2v17.9h-6.7M251.1 158.8h2.2v27M251.1 145.3h9M266.8 158.8h2.2v27M278 155.4v-3.3h-38.2v26.9h-2.2M68 172.3h3.4M68 174.5h15.7"/>
<path d="M80.4 172.3h3.3M147.8 179h-2.3v6.8M154.5 167.8v11.2h-2.3M161.2 179h-2.2v6.8M161.2 170h40.5v9h2.2M168 170v9h-2.3M174.7 172.3h85.4v6.7h2.2M174.7 179h-2.2v6.8M181.4 172.3v6.7h-2.2M194.9 162.2v23.6M208.4 179h2.2v6.8M208.4 162.2v14.6"/>
<path d="M221.9 162.2v23.6M233.1 179h-2.2v6.8M251.1 162.2v13.5M251.1 165.5h-6.8v13.5h2.3M251.1 179h2.2M266.8 162.2v13.5M266.8 179h2.2M278 162.2v23.6h-213.4v-5.7M87.1 180.1v5.7M134.3 182.4v3.4M147.8 182.4v3.4M161.2 182.4v3.4"/>
<path d="M174.7 182.4v3.4M208.4 182.4v3.4M233.1 182.4v3.4M251.1 182.4v3.4M266.8 182.4v3.4"/>
</g>
<g fill="#0044ed">
<path d="M98 104.7a.45 .45 0 0 1 .5-.2 .45 .45 0 0 1 .3 .4h-.5h.5a.45 .45 0 0 1-.6 .4 .45 .45 0 0 1-.2-.6z"/>
<path d="M91.2 124.9a.45 .45 0 0 1 .5-.2 .45 .45 0 0 1 .4 .4h-.5h.5a.45 .45 0 0 1-.6 .5 .45 .45 0 0 1-.3-.7z"/>
<path d="M93.5 124.9a.45 .45 0 0 1 .5-.2 .45 .45 0 0 1 .3 .4h-.5h.5a.45 .45 0 0 1-.6 .5 .45 .45 0 0 1-.2-.7z"/>
<path d="M86.9 158.4a.45 .45 0 0 1 .7 .4h-.5h.5a.45 .45 0 0 1-.7 .4 .45 .45 0 0 1 0-.8z"/>
<path d="M64.4 158.4a.45 .45 0 0 1 .7 .4h-.5h.5a.45 .45 0 0 1-.7 .4 .45 .45 0 0 1 0-.8z"/>
<path d="M86.9 185.4a.45 .45 0 0 1 .7 .4h-.5h.5a.45 .45 0 0 1-.7 .4 .45 .45 0 0 1 0-.8z"/>
<path d="M109.3 185.4a.45 .45 0 0 1 .7 .4h-.4h.4a.45 .45 0 0 1-.7 .4 .45 .45 0 0 1 0-.8z"/>
<path d="M134 104.5a.45 .45 0 0 1 .7 .4h-.4h.4a.45 .45 0 0 1-.6 .4 .45 .45 0 0 1-.1-.8z"/>
<path d="M147.4 104.7a.45 .45 0 0 1 .5-.2 .45 .45 0 0 1 .3 .4h-.4h.4a.45 .45 0 0 1-.6 .4 .45 .45 0 0 1-.2-.6z"/>
<path d="M95.7 124.9a.45 .45 0 0 1 .5-.2 .45 .45 0 0 1 .3 .4h-.4h.4a.45 .45 0 0 1-.5 .5 .45 .45 0 0 1-.3-.7z"/>
<path d="M102.4 124.9a.45 .45 0 0 1 .5-.2 .45 .45 0 0 1 .4 .4h-.5h.5a.45 .45 0 0 1-.6 .5 .45 .45 0 0 1-.3-.7z"/>
<path d="M100.2 124.9a.45 .45 0 0 1 .5-.2 .45 .45 0 0 1 .3 .4h-.4h.4a.45 .45 0 0 1-.5 .5 .45 .45 0 0 1-.3-.7z"/>
<path d="M104.7 124.9a.45 .45 0 0 1 .5-.2 .45 .45 0 0 1 .3 .4h-.4h.4a.45 .45 0 0 1-.5 .5 .45 .45 0 0 1-.3-.7z"/>
<path d="M106.9 124.9a.45 .45 0 0 1 .5-.2 .45 .45 0 0 1 .4 .4h-.5h.5a.45 .45 0 0 1-.6 .5 .45 .45 0 0 1-.3-.7z"/>
<path d="M109.2 124.9a.45 .45 0 0 1 .5-.2 .45 .45 0 0 1 .3 .4h-.4h.4a.45 .45 0 0 1-.5 .5 .45 .45 0 0 1-.3-.7z"/>
<path d="M134 185.4a.45 .45 0 0 1 .7 .4h-.4h.4a.45 .45 0 0 1-.6 .4 .45 .45 0 0 1-.1-.8z"/>
<path d="M145.3 185.4a.45 .45 0 0 1 .7 .4h-.5h.5a.45 .45 0 0 1-.7 .4 .45 .45 0 0 1 0-.8z"/>
<path d="M160.8 104.7a.45 .45 0 0 1 .5-.2 .45 .45 0 0 1 .4 .4h-.5h.5a.45 .45 0 0 1-.6 .4 .45 .45 0 0 1-.3-.6z"/>
<path d="M174.3 104.7a.45 .45 0 0 1 .5-.2 .45 .45 0 0 1 .4 .4h-.5h.5a.45 .45 0 0 1-.6 .4 .45 .45 0 0 1-.3-.6z"/>
<path d="M196.8 104.7a.45 .45 0 0 1 .5-.2 .45 .45 0 0 1 .3 .4h-.4h.4a.45 .45 0 0 1-.6 .4 .45 .45 0 0 1-.2-.6z"/>
<path d="M147.4 167.6a.45 .45 0 0 1 .5-.2 .45 .45 0 0 1 .3 .4h-.4h.4a.45 .45 0 0 1-.6 .4 .45 .45 0 0 1-.2-.6z"/>
<path d="M174.3 172.1a.45 .45 0 0 1 .5-.2 .45 .45 0 0 1 .4 .4h-.5h.5a.45 .45 0 0 1-.6 .4 .45 .45 0 0 1-.3-.6z"/>
<path d="M160.8 169.8a.45 .45 0 0 1 .5-.2 .45 .45 0 0 1 .4 .4h-.5h.5a.45 .45 0 0 1-.6 .5 .45 .45 0 0 1-.3-.7z"/>
<path d="M147.5 185.4a.45 .45 0 0 1 .7 .4h-.4h.4a.45 .45 0 0 1-.7 .4 .45 .45 0 0 1 0-.8z"/>
<path d="M158.8 185.4a.45 .45 0 0 1 .6 .4h-.4h.4a.45 .45 0 0 1-.6 .4 .45 .45 0 0 1 0-.8z"/>
<path d="M174.3 185.5a.45 .45 0 0 1 .5-.2 .45 .45 0 0 1 .4 .5h-.5h.5a.45 .45 0 0 1-.6 .4 .45 .45 0 0 1-.3-.7z"/>
<path d="M194.5 185.5a.45 .45 0 0 1 .5-.2 .45 .45 0 0 1 .4 .5h-.5h.5a.45 .45 0 0 1-.6 .4 .45 .45 0 0 1-.3-.7z"/>
<path d="M161 185.4a.45 .45 0 0 1 .7 .4h-.5h.5a.45 .45 0 0 1-.7 .4 .45 .45 0 0 1 0-.8z"/>
<path d="M172.1 185.5a.45 .45 0 0 1 .5-.2 .45 .45 0 0 1 .3 .5h-.4h.4a.45 .45 0 0 1-.6 .4 .45 .45 0 0 1-.2-.7z"/>
<path d="M154.3 167.4a.45 .45 0 0 1 .6 .4h-.4h.4a.45 .45 0 0 1-.6 .4 .45 .45 0 0 1 0-.8z"/>
<path d="M167.6 169.8a.45 .45 0 0 1 .5-.2 .45 .45 0 0 1 .3 .4h-.4h.4a.45 .45 0 0 1-.6 .5 .45 .45 0 0 1-.2-.7z"/>
<path d="M181.1 172.1a.45 .45 0 0 1 .5-.2 .45 .45 0 0 1 .3 .4h-.5h.5a.45 .45 0 0 1-.6 .4 .45 .45 0 0 1-.2-.6z"/>
<path d="M205.8 104.7a.45 .45 0 0 1 .5-.2 .45 .45 0 0 1 .3 .4h-.5h.5a.45 .45 0 0 1-.6 .4 .45 .45 0 0 1-.2-.6z"/>
<path d="M230.5 104.7a.45 .45 0 0 1 .5-.2 .45 .45 0 0 1 .3 .4h-.4h.4a.45 .45 0 0 1-.6 .4 .45 .45 0 0 1-.2-.6z"/>
<path d="M214.7 158.6a.45 .45 0 0 1 .5-.2 .45 .45 0 0 1 .4 .4h-.5h.5a.45 .45 0 0 1-.6 .4 .45 .45 0 0 1-.3-.6z"/>
<path d="M208 165.3a.45 .45 0 0 1 .5-.2 .45 .45 0 0 1 .3 .4h-.4h.4a.45 .45 0 0 1-.5 .5 .45 .45 0 0 1-.3-.7z"/>
<path d="M194.5 147.4a.45 .45 0 0 1 .5-.3 .45 .45 0 0 1 .4 .5h-.5h.5a.45 .45 0 0 1-.6 .4 .45 .45 0 0 1-.3-.6z"/>
<path d="M221.6 147.2a.45 .45 0 0 1 .7 .4h-.4h.4a.45 .45 0 0 1-.7 .4 .45 .45 0 0 1 0-.8z"/>
<path d="M221.6 185.4a.45 .45 0 0 1 .7 .4h-.4h.4a.45 .45 0 0 1-.7 .4 .45 .45 0 0 1 0-.8z"/>
<path d="M232.7 147.4a.45 .45 0 0 1 .5-.3 .45 .45 0 0 1 .3 .5h-.4h.4a.45 .45 0 0 1-.5 .4 .45 .45 0 0 1-.3-.6z"/>
<path d="M210.3 185.5a.45 .45 0 0 1 .5-.2 .45 .45 0 0 1 .3 .5h-.5h.5a.45 .45 0 0 1-.6 .4 .45 .45 0 0 1-.2-.7z"/>
<path d="M208.2 185.4a.45 .45 0 0 1 .6 .4h-.4h.4a.45 .45 0 0 1-.6 .4 .45 .45 0 0 1 0-.8z"/>
<path d="M230.5 185.5a.45 .45 0 0 1 .5-.2 .45 .45 0 0 1 .3 .5h-.4h.4a.45 .45 0 0 1-.6 .4 .45 .45 0 0 1-.2-.7z"/>
<path d="M266.6 118a.45 .45 0 0 1 .6 .4h-.4h.4a.45 .45 0 0 1-.6 .4 .45 .45 0 0 1 0-.8z"/>
<path d="M250.8 104.5a.45 .45 0 0 1 .7 .4h-.4h.4a.45 .45 0 0 1-.7 .4 .45 .45 0 0 1 0-.8z"/>
<path d="M252.9 104.7a.45 .45 0 0 1 .5-.2 .45 .45 0 0 1 .4 .4h-.5h.5a.45 .45 0 0 1-.6 .4 .45 .45 0 0 1-.3-.6z"/>
<path d="M266.4 104.7a.45 .45 0 0 1 .5-.2 .45 .45 0 0 1 .3 .4h-.4h.4a.45 .45 0 0 1-.5 .4 .45 .45 0 0 1-.3-.6z"/>
<path d="M232.7 104.7a.45 .45 0 0 1 .5-.2 .45 .45 0 0 1 .3 .4h-.4h.4a.45 .45 0 0 1-.5 .4 .45 .45 0 0 1-.3-.6z"/>
<path d="M241.9 111.3a.45 .45 0 0 1 .6 .3h-.4h.4a.45 .45 0 0 1-.6 .4 .45 .45 0 0 1 0-.7z"/>
<path d="M230.5 111.4a.45 .45 0 0 1 .5-.2 .45 .45 0 0 1 .3 .4h-.4h.4a.45 .45 0 0 1-.6 .5 .45 .45 0 0 1-.2-.7z"/>
<path d="M252.9 111.4a.45 .45 0 0 1 .5-.2 .45 .45 0 0 1 .4 .4h-.5h.5a.45 .45 0 0 1-.6 .5 .45 .45 0 0 1-.3-.7z"/>
<path d="M268.6 111.4a.45 .45 0 0 1 .6-.2 .45 .45 0 0 1 .3 .4h-.5h.5a.45 .45 0 0 1-.6 .5 .45 .45 0 0 1-.3-.7z"/>
<path d="M250.8 118a.45 .45 0 0 1 .7 .4h-.4h.4a.45 .45 0 0 1-.7 .4 .45 .45 0 0 1 0-.8z"/>
<path d="M244.1 147.2a.45 .45 0 0 1 .7 .4h-.5h.5a.45 .45 0 0 1-.7 .4 .45 .45 0 0 1 0-.8z"/>
<path d="M268.6 178.8a.45 .45 0 0 1 .6-.2 .45 .45 0 0 1 .3 .4h-.5h.5a.45 .45 0 0 1-.6 .5 .45 .45 0 0 1-.3-.7z"/>
<path d="M252.9 178.8a.45 .45 0 0 1 .5-.2 .45 .45 0 0 1 .4 .4h-.5h.5a.45 .45 0 0 1-.6 .5 .45 .45 0 0 1-.3-.7z"/>
<path d="M250.8 165.2a.45 .45 0 0 1 .7 .3h-.4h.4a.45 .45 0 0 1-.7 .4 .45 .45 0 0 1 0-.7z"/>
<path d="M266.4 151.8a.45 .45 0 0 1 .5-.2 .45 .45 0 0 1 .3 .5h-.4h.4a.45 .45 0 0 1-.5 .4 .45 .45 0 0 1-.3-.7z"/>
<path d="M250.8 138.2a.45 .45 0 0 1 .7 .4h-.4h.4a.45 .45 0 0 1-.7 .4 .45 .45 0 0 1 0-.8z"/>
<path d="M259.7 145.1a.45 .45 0 0 1 .5-.2 .45 .45 0 0 1 .3 .4h-.4h.4a.45 .45 0 0 1-.6 .5 .45 .45 0 0 1-.2-.7z"/>
<path d="M250.8 144.9a.45 .45 0 0 1 .7 .4h-.4h.4a.45 .45 0 0 1-.7 .4 .45 .45 0 0 1 0-.8z"/>
<path d="M232.7 185.5a.45 .45 0 0 1 .5-.2 .45 .45 0 0 1 .3 .5h-.4h.4a.45 .45 0 0 1-.5 .4 .45 .45 0 0 1-.3-.7z"/>
<path d="M250.8 185.4a.45 .45 0 0 1 .7 .4h-.4h.4a.45 .45 0 0 1-.7 .4 .45 .45 0 0 1 0-.8z"/>
<path d="M252.9 185.5a.45 .45 0 0 1 .5-.2 .45 .45 0 0 1 .4 .5h-.5h.5a.45 .45 0 0 1-.6 .4 .45 .45 0 0 1-.3-.7z"/>
<path d="M266.6 185.4a.45 .45 0 0 1 .6 .4h-.4h.4a.45 .45 0 0 1-.6 .4 .45 .45 0 0 1 0-.8z"/>
<path d="M268.6 185.5a.45 .45 0 0 1 .6-.2 .45 .45 0 0 1 .3 .5h-.5h.5a.45 .45 0 0 1-.6 .4 .45 .45 0 0 1-.3-.7z"/>
</g>
<text font-size="6" fill="#222" x="27" y="201.2">SCHEM</text>
<g font-size="2.4" fill="#222">
<text x="52.9" y="201.7">/home/cmaier/.xschem/sky130_TAC3/circuits/DPI_neuron.sch</text>
<text x="52.9" y="198.4">Michele Mastella, Christoph Maier</text>
<text x="118.3" y="198.4">2021-07-12 23:56:15</text>
</g>
<g font-size="2" fill="#0044ed">
<text x="82.2" y="129.2">divin</text>
<text x="92.3" y="129.2">divout</text>
<text x="251.9" y="139.3">Vna</text>
<text x="190.4" y="148.3">vmir</text>
<text x="245.2" y="148.3">vmem</text>
<text x="236.7" y="152.7">Vk</text>
<text x="57.9" y="164">refbias</text>
<text x="79.9" y="164">resbias</text>
<text x="72.2" y="173">vref</text>
<text x="78" y="173">in</text>
<text x="142.2" y="168.5">vgain</text>
<text x="155.8" y="170.7">vleak</text>
<text x="169.9" y="173">vrefr</text>
</g>
<g font-size="1.8" fill="#222">
<text x="91.4" y="113.5">dividerchain</text>
<text x="9.1" y="116.5">ngspice</text>
<text x="10.2" y="121.2">.options gmin=1e-15 abstol=10f</text>
<text x="10.2" y="123.1">.option savecurrents</text>
<text x="10.2" y="125.4">vvss vss 0 0</text>
<text x="10.2" y="127.3">vpref vref 0 60</text>
<text x="10.2" y="129.2">Vin in vref dc 0 ac 0.25 sin(0 55 1)</text>
<text x="10.2" y="131.5">.control</text>
<text x="10.2" y="133.4">save all</text>
<text x="10.2" y="135.6">op</text>
<text x="10.2" y="137.5">write DPI_neuron.op.raw</text>
<text x="10.2" y="139.5">*dc vpressure 0.01 120 0.1</text>
<text x="10.2" y="141.7">tran 10u 2</text>
<text x="10.2" y="143.6">write DPI_neuron.raw</text>
<text x="10.2" y="145.9">wrdata spikes_DPI.csv all.vmem</text>
<text x="10.2" y="147.8">wrdata pressure_DPI.csv all.Input</text>
<text x="10.2" y="149.7">*plot -all.Vres/all.Vres#branch</text>
<text x="10.2" y="152">plot v(in)</text>
<text x="10.2" y="153.9">plot Vmeas#branch</text>
<text x="10.2" y="155.8">plot Vineuron#branch</text>
<text x="10.2" y="158.1">plot Vmeas#branch/Vineuron#branch</text>
<text x="10.2" y="160">plot vmem Vna Vk</text>
<text x="10.2" y="162.2">*plot all.vdd_meas#branch*all.vdd</text>
<text x="10.2" y="164.2">.endc</text>
<text x="22.5" y="177.7">TT_MODELS</text>
<text x="54.1" y="179.8">piezoresistor</text>
<text x="87.5" y="179.8">piezoresistor</text>
</g>
<g font-size="1.6" fill="#0044ed">
<text x="104.5" y="104.2">vdd</text>
<text x="75" y="176">0</text>
<text x="104.6" y="185.1">vss</text>
</g>
<g font-size="1.2" fill="#222">
<text x="97.8" y="110.6">vdd</text>
<text x="112.4" y="109">xdivider</text>
<text x="136.5" y="110.5">V1</text>
<text x="136.5" y="111.9">1.2</text>
<text x="143.2" y="112.8">0.1n</text>
<text x="144.5" y="111.5">I4</text>
<text x="155.3" y="112.8">0.001n</text>
<text x="158" y="111.5">I2</text>
<text x="169.5" y="112.8">0.01n</text>
<text x="171.5" y="111.5">I3</text>
<text x="226.7" y="110.3">pfet_01v8</text>
<text x="234.8" y="109.2">M10</text>
<text x="247.7" y="109.2">M7</text>
<text x="252.2" y="110.3">pfet_01v8</text>
<text x="263.5" y="109.2">M8</text>
<text x="267.9" y="110.3">pfet_01v8</text>
<text x="87.2" y="117.8" transform="rotate(-90 87.2 117.8)">iin</text>
<text x="89.4" y="117.8" transform="rotate(-90 89.4 117.8)">i0</text>
<text x="91.6" y="117.8" transform="rotate(-90 91.6 117.8)">i1</text>
<text x="93.9" y="117.8" transform="rotate(-90 93.9 117.8)">i2</text>
<text x="96.1" y="117.8" transform="rotate(-90 96.1 117.8)">i3</text>
<text x="98.4" y="117.8" transform="rotate(-90 98.4 117.8)">i4</text>
<text x="100.6" y="117.8" transform="rotate(-90 100.6 117.8)">i5</text>
<text x="102.9" y="117.8" transform="rotate(-90 102.9 117.8)">i6</text>
<text x="105.1" y="117.8" transform="rotate(-90 105.1 117.8)">i7</text>
<text x="107.4" y="117.8" transform="rotate(-90 107.4 117.8)">i8</text>
<text x="109.3" y="114.4">vbp</text>
<text x="109.6" y="117.8" transform="rotate(-90 109.6 117.8)">i9</text>
<text x="247.7" y="122.7">M6</text>
<text x="252.2" y="123.7">pfet_01v8</text>
<text x="263.5" y="122.7">M9</text>
<text x="267.9" y="123.7">pfet_01v8</text>
<text x="226.7" y="137.2">pfet_01v8</text>
<text x="234.8" y="136.2">M11</text>
<text x="81.7" y="138.6">Vmeas</text>
<text x="188.5" y="138.6">Vineuron</text>
<text x="59.8" y="153.2">300n</text>
<text x="61.4" y="151.9">I1</text>
<text x="89.4" y="153.6">-10k</text>
<text x="89.4" y="151.1">E1</text>
<text x="190.9" y="156.4">M13</text>
<text x="196" y="157.4">pfet_01v8 pfet_01v8</text>
<text x="210.1" y="156.4">M12</text>
<text x="223.6" y="156.5">C1</text>
<text x="223.6" y="158.5">cap_mim_m3_1</text>
<text x="247.7" y="156.4">M3</text>
<text x="252.2" y="157.4">nfet_01v8</text>
<text x="263.5" y="156.4">M5</text>
<text x="267.9" y="157.4">nfet_01v8</text>
<text x="279.7" y="156.5">C2</text>
<text x="279.7" y="158.5">cap_mim_m3_1</text>
<text x="62.8" y="168.5">x2</text>
<text x="65.5" y="168.3">resistor_pos</text>
<text x="67" y="171.7">pressure_pos</text>
<text x="77.6" y="171.7">pressure_pos</text>
<text x="79.8" y="168.3">resistor_pos</text>
<text x="87.7" y="168.5">x1</text>
<text x="65.4" y="179.5">resistor_neg</text>
<text x="66.9" y="176.2">pressure_neg</text>
<text x="77.6" y="176.2">pressure_neg</text>
<text x="79.8" y="179.5">resistor_neg</text>
<text x="141.4" y="177.6">nfet_01v8</text>
<text x="149.4" y="176.6">M17</text>
<text x="154.9" y="177.6">nfet_01v8</text>
<text x="162.9" y="176.6">M15</text>
<text x="168.4" y="177.6">nfet_01v8</text>
<text x="176.4" y="176.6">M16</text>
<text x="205.1" y="176.6">M1</text>
<text x="209.5" y="177.6">nfet_01v8</text>
<text x="226.7" y="177.6">nfet_01v8</text>
<text x="234.8" y="176.6">M14</text>
<text x="247.7" y="176.6">M2</text>
<text x="252.2" y="177.6">nfet_01v8</text>
<text x="263.5" y="176.6">M4</text>
<text x="267.9" y="177.6">nfet_01v8</text>
<text x="127.1" y="180.7">vdd_meas</text>
</g>
<g font-size="1.2" fill="#660">
<text x="227.6" y="113.9">1 x 4 / 2</text>
<text x="252.3" y="113.9">1 x 4 / 2</text>
<text x="268.1" y="113.9">1 x 2 / 2</text>
<text x="252.3" y="127.3">1 x 2 / 2</text>
<text x="268.1" y="127.3">1 x 2 / 2</text>
<text x="227.6" y="140.8">1 x 2 / 2</text>
<text x="196.2" y="161">1 x 2 / 2</text>
<text x="202.9" y="161">1 x 2 / 2</text>
<text x="223.6" y="160.5">10 / 10</text>
<text x="223.8" y="161.9">MF=1</text>
<text x="252.3" y="161">1 x 2 / 2</text>
<text x="268.1" y="161">1 x 2 / 2</text>
<text x="279.7" y="160.5">2 / 2</text>
<text x="280" y="161.9">MF=1</text>
<text x="142.3" y="181.3">1 x 2 / 2</text>
<text x="155.7" y="181.3">1 x 2 / 2</text>
<text x="169.2" y="181.3">1 x 2 / 2</text>
<text x="209.7" y="181.3">1 x 2 / 2</text>
<text x="226.6" y="181.3">1 x 0.5 / 5</text>
<text x="252.3" y="181.3">1 x 2 / 2</text>
<text x="268.1" y="181.3">1 x 2 / 2</text>
</g>
<g font-size=".9" fill="#fe0000">
<text x="232.2" y="109.4">S</text>
<text x="232.5" y="111.2">B</text>
<text x="236.5" y="111.2">G</text>
<text x="247" y="111.2">G</text>
<text x="251.1" y="111.2">B</text>
<text x="251.3" y="109.4">S</text>
<text x="262.7" y="111.2">G</text>
<text x="266.8" y="111.2">B</text>
<text x="267.1" y="109.4">S</text>
<text x="232.2" y="114.3">D</text>
<text x="251.3" y="114.3">D</text>
<text x="267.1" y="114.3">D</text>
<text x="247" y="124.7">G</text>
<text x="251.1" y="124.7">B</text>
<text x="251.3" y="122.9">S</text>
<text x="262.7" y="124.7">G</text>
<text x="266.8" y="124.7">B</text>
<text x="267.1" y="122.9">S</text>
<text x="251.3" y="127.8">D</text>
<text x="267.1" y="127.8">D</text>
<text x="232.2" y="136.3">S</text>
<text x="232.2" y="141.3">D</text>
<text x="232.5" y="138.2">B</text>
<text x="236.5" y="138.2">G</text>
<text x="190.9" y="158.4">G</text>
<text x="194.9" y="158.4">B</text>
<text x="195.2" y="161.5">D</text>
<text x="195.2" y="156.5">S</text>
<text x="207.5" y="161.5">D</text>
<text x="207.5" y="156.5">S</text>
<text x="207.8" y="158.4">B</text>
<text x="211.8" y="158.4">G</text>
<text x="222.4" y="156.4">c0</text>
<text x="222.4" y="161.6">c1</text>
<text x="247" y="158.4">G</text>
<text x="251.1" y="158.4">B</text>
<text x="251.3" y="161.5">S</text>
<text x="251.3" y="156.5">D</text>
<text x="262.7" y="158.4">G</text>
<text x="266.8" y="158.4">B</text>
<text x="267.1" y="161.5">S</text>
<text x="267.1" y="156.5">D</text>
<text x="278.6" y="156.4">c0</text>
<text x="278.6" y="161.6">c1</text>
<text x="146.8" y="176.8">D</text>
<text x="147.2" y="178.6">B</text>
<text x="151.1" y="178.6">G</text>
<text x="160.3" y="176.8">D</text>
<text x="160.6" y="178.6">B</text>
<text x="164.6" y="178.6">G</text>
<text x="173.8" y="176.8">D</text>
<text x="174.1" y="178.6">B</text>
<text x="178.1" y="178.6">G</text>
<text x="204.3" y="178.6">G</text>
<text x="208.4" y="178.6">B</text>
<text x="208.7" y="176.8">D</text>
<text x="232.2" y="176.8">D</text>
<text x="232.5" y="178.6">B</text>
<text x="236.5" y="178.6">G</text>
<text x="247" y="178.6">G</text>
<text x="251.1" y="178.6">B</text>
<text x="251.3" y="176.8">D</text>
<text x="262.7" y="178.6">G</text>
<text x="266.8" y="178.6">B</text>
<text x="267.1" y="176.8">D</text>
<text x="146.9" y="181.7">S</text>
<text x="160.4" y="181.7">S</text>
<text x="173.8" y="181.7">S</text>
<text x="208.7" y="181.7">S</text>
<text x="232.2" y="181.7">S</text>
<text x="251.3" y="181.7">S</text>
<text x="267.1" y="181.7">S</text>
</g>
</svg>
